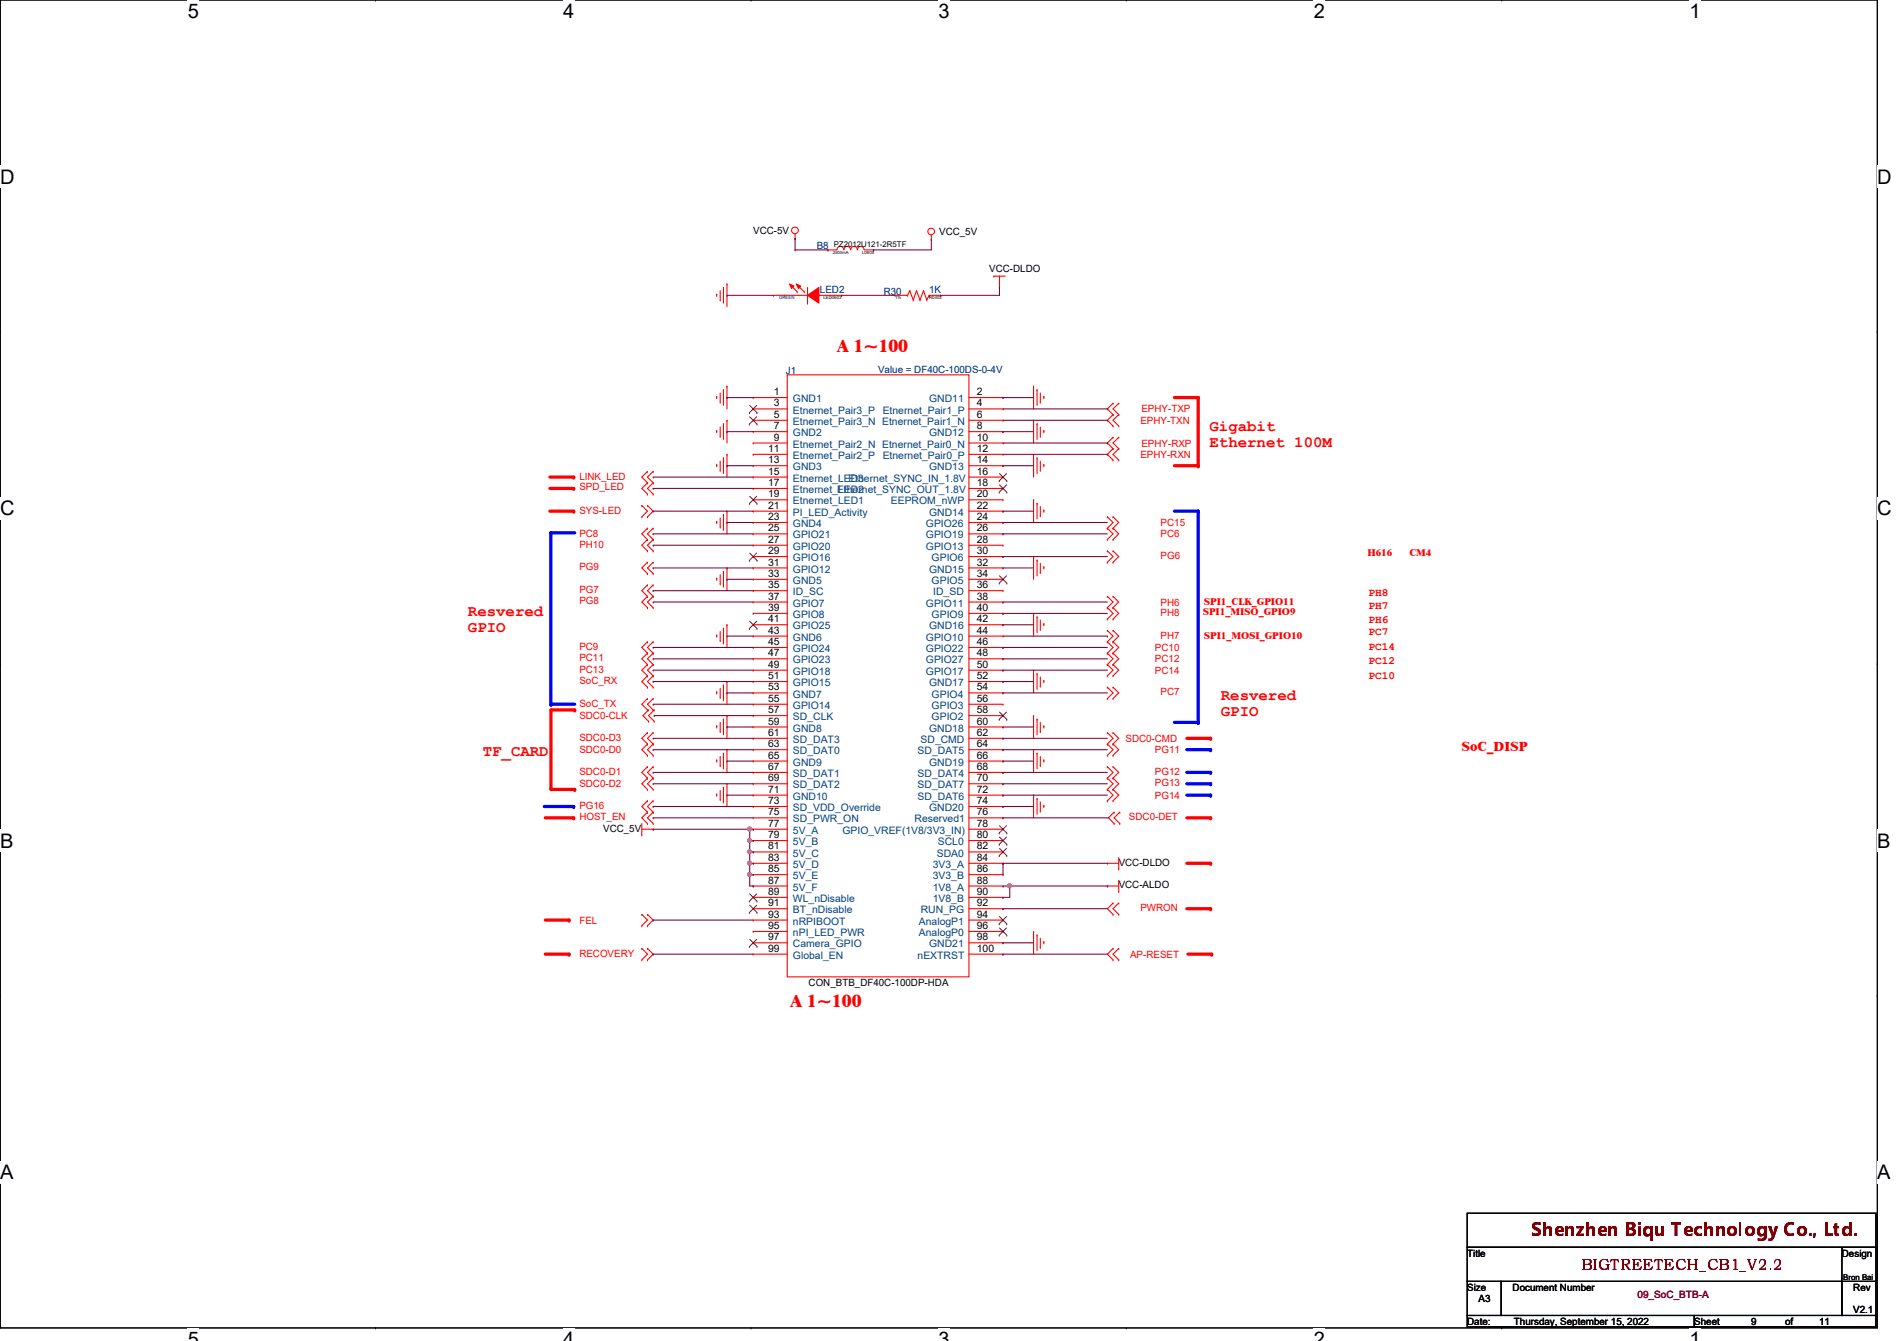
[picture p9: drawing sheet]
<svg xmlns="http://www.w3.org/2000/svg" width="297mm" height="210mm" viewBox="0 0 297 210" stroke-linecap="round" stroke-linejoin="round" font-family="sans-serif">
<path d="M0 0h294v207.9h-294z" fill="none" stroke="#000" stroke-width=".17"/>
<g fill="#fff">
<path d="M29.4 0h1.8v3.5h-1.8z"/>
<path d="M29.4 207.9h1.8v2h-1.8z"/>
</g>
<path d="M58.8 0h.1M58.8 207.9h.1" fill="none" stroke="#000" stroke-width=".17"/>
<g fill="#fff">
<path d="M88.2 0h1.7v3.5h-1.7z"/>
<path d="M88.2 207.9h1.7v2h-1.7z"/>
</g>
<path d="M117.6 0h.1M117.6 207.9h.1" fill="none" stroke="#000" stroke-width=".17"/>
<g fill="#fff">
<path d="M147 0h1.7v3.5h-1.7z"/>
<path d="M147 207.9h1.7v2h-1.7z"/>
</g>
<path d="M176.4 0h.1M176.4 207.9h.1" fill="none" stroke="#000" stroke-width=".17"/>
<g fill="#fff">
<path d="M205.7 0h1.8v3.5h-1.8z"/>
<path d="M205.7 207.9h1.8v2h-1.8z"/>
</g>
<path d="M235.2 0h.1M235.2 207.9h.1" fill="none" stroke="#000" stroke-width=".17"/>
<g fill="#fff">
<path d="M264.5 0h1.8v3.5h-1.8z"/>
<path d="M264.5 207.9h1.8v2h-1.8z"/>
<path d="M0 26h2.3v3.4h-2.3z"/>
<path d="M294 26h2.2v3.4h-2.2z"/>
<path d="M0 77.9h2.3v3.5h-2.3z"/>
<path d="M294 77.9h2.2v3.5h-2.2z"/>
</g>
<path d="M0 51.9h.1M294 51.9h.1" fill="none" stroke="#000" stroke-width=".17"/>
<g fill="#fff">
<path d="M0 129.9h2.1v3.4h-2.1z"/>
<path d="M294 129.9h2v3.4h-2z"/>
</g>
<path d="M0 103.9h.1M294 103.9h.1" fill="none" stroke="#000" stroke-width=".17"/>
<g fill="#fff">
<path d="M0 181.8h2.1v3.5h-2.1z"/>
<path d="M294 181.8h2v3.5h-2z"/>
</g>
<path d="M0 155.9h.1M294 155.9h.1" fill="none" stroke="#000" stroke-width=".17"/>
<path d="M183.9 62.2h3.7" fill="none" stroke="#f00" stroke-width=".51"/>
<circle cx="187.6" cy="62.2" r=".25" fill="#f00"/>
<path d="M187.6 62.2v10.7" fill="none" stroke="#f00" stroke-width=".51"/>
<circle cx="187.6" cy="72.9" r=".25" fill="#f00"/>
<path d="M183.9 72.9h3.7" fill="none" stroke="#f00" stroke-width=".51"/>
<circle cx="187.6" cy="72.9" r=".25" fill="#f00"/>
<path d="M86.1 80h3.7" fill="none" stroke="#f00" stroke-width=".51"/>
<circle cx="89.8" cy="80" r=".25" fill="#f00"/>
<path d="M185.8 128h3.8" fill="none" stroke="#f00" stroke-width=".51"/>
<circle cx="189.6" cy="128" r=".25" fill="#f00"/>
<path d="M86.3 111.1v12.3" fill="none" stroke="#f00" stroke-width=".51"/>
<circle cx="86.3" cy="123.4" r=".25" fill="#f00"/>
<path d="M86.3 111.1h3.7" fill="none" stroke="#f00" stroke-width=".51"/>
<circle cx="90" cy="111.1" r=".25" fill="#f00"/>
<path d="M185.8 115.6h3.8" fill="none" stroke="#f00" stroke-width=".51"/>
<circle cx="189.6" cy="115.6" r=".25" fill="#f00"/>
<path d="M86.3 123.6h3.7" fill="none" stroke="#f00" stroke-width=".51"/>
<circle cx="90" cy="123.6" r=".25" fill="#f00"/>
<path d="M86.1 74.7h3.7" fill="none" stroke="#f00" stroke-width=".51"/>
<circle cx="89.8" cy="74.7" r=".25" fill="#f00"/>
<path d="M86.1 76.5h3.7" fill="none" stroke="#f00" stroke-width=".51"/>
<circle cx="89.8" cy="76.5" r=".25" fill="#f00"/>
<path d="M183.9 80h3.7" fill="none" stroke="#0000a0" stroke-width=".51"/>
<circle cx="187.6" cy="80" r=".25" fill="#0000a0"/>
<path d="M187.6 80v33.1" fill="none" stroke="#00f" stroke-width=".51"/>
<circle cx="187.6" cy="113.1" r=".25" fill="#00f"/>
<path d="M86.3 110.2h3.7" fill="none" stroke="#00f" stroke-width=".51"/>
<circle cx="86.3" cy="110.2" r=".25" fill="#00f"/>
<path d="M86.3 83.4v26.8" fill="none" stroke="#00f" stroke-width=".51"/>
<circle cx="86.3" cy="83.4" r=".25" fill="#00f"/>
<path d="M86.3 83.4h3.7" fill="none" stroke="#00f" stroke-width=".51"/>
<circle cx="86.3" cy="83.4" r=".25" fill="#00f"/>
<path d="M85.4 128h4.4" fill="none" stroke="#f00" stroke-width=".51"/>
<circle cx="89.8" cy="128" r=".25" fill="#f00"/>
<path d="M183.9 113.1h3.7" fill="none" stroke="#00f" stroke-width=".51"/>
<circle cx="187.6" cy="113.1" r=".25" fill="#00f"/>
<path d="M185.8 142.2h3.8" fill="none" stroke="#f00" stroke-width=".51"/>
<circle cx="189.6" cy="142.2" r=".25" fill="#f00"/>
<path d="M185.8 135.1h3.8" fill="none" stroke="#f00" stroke-width=".51"/>
<circle cx="189.6" cy="135.1" r=".25" fill="#f00"/>
<path d="M85.4 144h3.7" fill="none" stroke="#f00" stroke-width=".51"/>
<circle cx="89.1" cy="144" r=".25" fill="#f00"/>
<path d="M85.4 149.4h3.7" fill="none" stroke="#f00" stroke-width=".51"/>
<circle cx="89.1" cy="149.4" r=".25" fill="#f00"/>
<path d="M85.2 126.2h4.6" fill="none" stroke="#00f" stroke-width=".51"/>
<circle cx="89.8" cy="126.2" r=".25" fill="#00f"/>
<path d="M185.8 117.3h3.8" fill="none" stroke="#00f" stroke-width=".51"/>
<circle cx="189.6" cy="117.3" r=".25" fill="#00f"/>
<path d="M185.8 120.9h3.8" fill="none" stroke="#00f" stroke-width=".51"/>
<circle cx="189.6" cy="120.9" r=".25" fill="#00f"/>
<path d="M185.8 122.7h3.8" fill="none" stroke="#00f" stroke-width=".51"/>
<circle cx="189.6" cy="122.7" r=".25" fill="#00f"/>
<path d="M185.8 124.5h3.8" fill="none" stroke="#00f" stroke-width=".51"/>
<circle cx="189.6" cy="124.5" r=".25" fill="#00f"/>
<path d="M186 149.4h3.7" fill="none" stroke="#f00" stroke-width=".51"/>
<circle cx="189.7" cy="149.4" r=".25" fill="#f00"/>
<g fill="none" stroke="#f00" stroke-width=".17">
<path d="M124.5 37.3h.1M124.5 36.6v.7M129.7 39.1h.1M132.1 39.1a.53 .53 0 0 0-.5-.6 .53 .53 0 0 0-.5 .6h-1.4M133.2 39.1a.51 .51 0 0 0-.6-.5 .51 .51 0 0 0-.4 .5M134.2 39.1a.51 .51 0 0 0-.5-.5 .51 .51 0 0 0-.5 .5M135.3 39.1a.51 .51 0 0 0-.5-.5 .51 .51 0 0 0-.5 .5M135.3 39.1h1.5M136.8 39.1h.1M145.8 37.5h.1M145.8 36.8v.7M112.2 46.1h.1"/>
<path d="M112.2 46.1v.3M112.8 46.9h.1M112.8 45.5v1.4M113.3 45h.1M113.3 45v2.5M113.8 44.4h.1M113.8 44.4v3.6M123.3 58.7h28.4v94.2h-28.4zM126.4 47.5h.1M126.4 45v2.5M140.2 46.2h.1M140.2 46.2h1.9"/>
<path d="M142.1 46.2h.1M142.4 45.5h.1M142.4 45.5l-.3 .7M142.4 45.5l.6 1.4M143 46.9h.1M143.5 45.5h.1M143.5 45.5l-.5 1.4M143.5 45.5l.6 1.4M144.1 46.9h.1M144.6 45.5h.1M144.6 45.5l-.5 1.4M144.6 45.5l.5 1.4"/>
<path d="M145.1 46.9h.1M145.5 46.2h.1M145.5 46.2l-.4 .7M145.5 46.2h1.8M147.3 46.2h.1M155.6 43.2h.1M155.6 43.2h1.8M156.5 45h.1M156.5 43.2v1.8M100.5 79.1h.1M100.5 79.1l.9 .9-.9 .9M101.4 79.1h.1"/>
<path d="M101.4 73.8h.1M101.4 75.6h.1M101.4 77.3h.1M101.4 79.1l.9 .9-.9 .9M101.4 73.8l-.9 .9 .9 .9M101.4 75.6l-.9 .9 .9 .8M102.3 73.8h.1M102.3 75.6h.1M102.3 77.3h.1M102.3 73.8l-.9 .9 .9 .9M102.3 75.6l-.9 .9 .9 .8M112.2 62.1h.1"/>
<path d="M112.2 67.4h.1M112.2 72.7h.1M112.2 62.1v.3M112.2 67.4v.3M112.2 72.7v.4M112.8 62.9h.1M112.8 68.3h.1M112.8 73.6h.1M112.8 61.5v1.4M112.8 66.8v1.5M112.8 72.2v1.4M113.3 61h.1"/>
<path d="M113.3 66.3h.1M113.3 71.7h.1M113.3 61v2.5M113.3 66.3v2.5M113.3 71.7v2.4M113.8 60.5h.1M113.8 65.8h.1M113.8 71.1h.1M113.8 60.5v3.5M113.8 65.8v3.5M113.8 71.1v3.6M117.9 78.2h.1"/>
<path d="M117.9 76.5h.1M117.9 74.7h.1M117.9 72.9h.1M117.9 71.1h.1M117.9 69.3h.1M117.9 67.6h.1M117.9 65.8h.1M117.9 64h.1M117.9 62.2h.1M117.9 78.2h5.4M117.9 76.5h5.4M117.9 74.7h5.4"/>
<path d="M117.9 72.9h5.4M117.9 71.1h5.4M117.9 69.3h5.4M117.9 67.6h5.4M117.9 65.8h5.4M117.9 64h5.4M117.9 62.2h5.4M151.7 78.2h5.4M151.7 76.5h5.4M151.7 74.7h5.4M151.7 72.9h5.4M151.7 71.1h5.4"/>
<path d="M151.7 69.3h5.4M151.7 67.6h5.4M151.7 65.8h5.4M151.7 64h5.4M151.7 62.2h5.4M157.1 78.2h.1M157.1 76.5h.1M157.1 74.7h.1M157.1 72.9h.1M157.1 71.1h.1M157.1 69.3h.1M157.1 67.6h.1"/>
<path d="M157.1 65.8h.1M157.1 64h.1M157.1 62.2h.1M161.8 60.5h.1M161.8 65.8h.1M161.8 71.1h.1M161.8 78.2h.1M161.8 60.5v3.5M161.8 65.8v3.5M161.8 71.1v3.6M161.8 78.2v3.6M162.4 61h.1"/>
<path d="M162.4 66.3h.1M162.4 71.7h.1M162.4 78.8h.1M162.4 61v2.5M162.4 66.3v2.5M162.4 71.7v2.4M162.4 78.8v2.4M162.9 62.9h.1M162.9 68.3h.1M162.9 73.6h.1M162.9 61.5v1.4M162.9 66.8v1.5"/>
<path d="M162.9 72.2v1.4M162.9 79.3v1.4M163.4 62.1h.1M163.4 67.4h.1M163.4 72.7h.1M163.4 79.8h.1M163.4 62.1v.3M163.4 67.4v.3M163.4 72.7v.4M163.4 79.8v.4M174.3 64.9h.1M174.3 63.1h.1"/>
<path d="M174.3 66.7h.1M174.3 70.2h.1M174.3 68.5h.1M174.3 72h.1M174.3 63.1l-.9 .9 .9 .9M174.3 64.9l-.9 .9 .9 .9M174.3 68.5l-.9 .8 .9 .9M174.3 70.2l-.9 .9 .9 .9M175.2 63.1h.1M175.2 64.9h.1M175.2 66.7h.1M175.2 68.5h.1"/>
<path d="M175.2 70.2h.1M175.2 72h.1M175.2 70.2l-.9 .9 .9 .9M175.2 63.1l-.9 .9 .9 .9M175.2 64.9l-.9 .9 .9 .9M175.2 68.5l-.9 .8 .9 .9M100.5 80.9h.1M101.4 84.5h.1M101.4 86.2h.1M101.4 88h.1M101.4 89.8h.1M101.4 80.9h.1"/>
<path d="M101.4 93.3h.1M101.4 95.1h.1M101.4 91.6h.1M101.4 82.7h.1M101.4 84.5l-.9 .8 .9 .9M101.4 88l-.9 .9 .9 .9M101.4 93.3l-.9 .9 .9 .9M101.4 91.6l-.9 .9 .9 .8M101.4 82.7l-.9 .9 .9 .9M102.3 84.5h.1M102.3 86.2h.1M102.3 88h.1"/>
<path d="M102.3 89.8h.1M102.3 93.3h.1M102.3 95.1h.1M102.3 91.6h.1M102.3 82.7h.1M102.3 84.5l-.9 .8 .9 .9M102.3 88l-.9 .9 .9 .9M102.3 93.3l-.9 .9 .9 .9M102.3 91.6l-.9 .9 .9 .8M102.3 82.7l-.9 .9 .9 .9M112.2 81.6h.1M112.2 90.5h.1"/>
<path d="M112.2 99.4h.1M112.2 81.6v.4M112.2 90.5v.3M112.2 99.4v.3M112.8 82.5h.1M112.8 91.4h.1M112.8 81.1v1.4M112.8 90v1.4M112.8 98.8v1.5M113.3 80.6h.1M113.3 89.5h.1M113.3 98.3h.1"/>
<path d="M113.3 80.6v2.4M113.3 89.5v2.4M113.3 98.3v2.5M113.8 80h.1M113.8 88.9h.1M113.8 97.8h.1M113.8 80v3.6M113.8 88.9v3.6M113.8 97.8v3.5M117.9 99.6h.1M117.9 97.8h.1M117.9 96h.1"/>
<path d="M117.9 92.5h.1M117.9 90.7h.1M117.9 88.9h.1M117.9 87.1h.1M117.9 85.3h.1M117.9 83.6h.1M117.9 81.8h.1M117.9 80h.1M117.9 94.2h.1M117.9 99.6h5.4M117.9 97.8h5.4M117.9 96h5.4"/>
<path d="M117.9 92.5h5.4M117.9 90.7h5.4M117.9 88.9h5.4M117.9 87.1h5.4M117.9 85.3h5.4M117.9 83.6h5.4M117.9 81.8h5.4M117.9 80h5.4M117.9 94.2h5.4M151.7 99.6h5.4M151.7 97.8h5.4M151.7 96h5.4"/>
<path d="M151.7 92.5h5.4M151.7 90.7h5.4M151.7 88.9h5.4M151.7 87.1h5.4M151.7 85.3h5.4M151.7 83.6h5.4M151.7 81.8h5.4M151.7 80h5.4M151.7 94.2h5.4M157.1 99.6h.1M157.1 97.8h.1M157.1 96h.1"/>
<path d="M157.1 92.5h.1M157.1 90.7h.1M157.1 88.9h.1M157.1 87.1h.1M157.1 85.3h.1M157.1 83.6h.1M157.1 81.8h.1M157.1 80h.1M157.1 94.2h.1M161.8 87.1h.1M161.8 96h.1M161.8 87.1v3.6"/>
<path d="M161.8 96v3.6M162.4 87.7h.1M162.4 96.6h.1M162.4 87.7v2.4M162.4 96.6v2.4M162.9 80.7h.1M162.9 89.6h.1M162.9 98.5h.1M162.9 88.2v1.4M162.9 97.1v1.4M163.4 88.7h.1M163.4 97.6h.1"/>
<path d="M163.4 88.7v.4M163.4 97.6v.4M173.4 86.2h.1M173.4 88h.1M173.4 93.3h.1M173.4 95.1h.1M173.4 96.9h.1M173.4 82.7h.1M173.4 84.5h.1M173.4 98.7h.1M173.4 80.9h.1M173.4 86.2l.9 .9-.9 .9"/>
<path d="M173.4 93.3l.9 .9-.9 .9M173.4 95.1l.9 .9-.9 .9M173.4 82.7l.9 .9-.9 .9M173.4 98.7l.9 .9-.9 .9M173.4 80.9l.9 .9-.9 .9M174.3 86.2h.1M174.3 88h.1M174.3 93.3h.1M174.3 95.1h.1M174.3 96.9h.1M174.3 82.7h.1M174.3 84.5h.1"/>
<path d="M174.3 98.7h.1M174.3 80.9h.1M174.3 86.2l.9 .9-.9 .9M174.3 93.3l.9 .9-.9 .9M174.3 95.1l.9 .9-.9 .9M174.3 82.7l.9 .9-.9 .9M174.3 98.7l.9 .9-.9 .9M174.3 80.9l.9 .9-.9 .9M101.4 109.3h.1M101.4 111.1h.1M101.4 114.7h.1M101.4 116.5h.1"/>
<path d="M101.4 118.2h.1M101.4 100.5h.1M101.4 102.2h.1M101.4 104h.1M101.4 105.8h.1M101.4 107.6h.1M101.4 109.3l-.9 .9 .9 .9M101.4 114.7l-.9 .9 .9 .9M101.4 116.5l-.9 .8 .9 .9M101.4 100.5l-.9 .8 .9 .9M101.4 102.2l-.9 .9 .9 .9M101.4 104l-.9 .9 .9 .9"/>
<path d="M101.4 105.8l-.9 .9 .9 .9M101.6 111.1h.1M101.6 112.9h.1M101.6 111.1l-.9 .9 .9 .9M102.3 109.3h.1M102.3 111.1h.1M102.3 114.7h.1M102.3 116.5h.1M102.3 118.2h.1M102.3 100.5h.1M102.3 102.2h.1M102.3 104h.1"/>
<path d="M102.3 105.8h.1M102.3 107.6h.1M102.3 109.3l-.9 .9 .9 .9M102.3 114.7l-.9 .9 .9 .9M102.3 116.5l-.9 .8 .9 .9M102.3 100.5l-.9 .8 .9 .9M102.3 102.2l-.9 .9 .9 .9M102.3 104l-.9 .9 .9 .9M102.3 105.8l-.9 .9 .9 .9M102.4 111.1h.1M102.4 112.9h.1M102.4 111.1l-.8 .9 .8 .9"/>
<path d="M112.2 108.3h.1M112.2 113.6h.1M112.2 119h.1M112.2 108.3v.3M112.2 113.6v.4M112.2 119v.3M112.8 100.3h.1M112.8 109.2h.1M112.8 114.5h.1M112.8 119.8h.1M112.8 107.7v1.5M112.8 113.1v1.4"/>
<path d="M112.8 118.4v1.4M113.3 107.2h.1M113.3 112.6h.1M113.3 117.9h.1M113.3 107.2v2.5M113.3 112.6v2.4M113.3 117.9v2.5M113.8 106.7h.1M113.8 112h.1M113.8 117.3h.1M113.8 106.7v3.5M113.8 112v3.6"/>
<path d="M113.8 117.3v3.6M117.9 108.5h.1M117.9 106.7h.1M117.9 104.9h.1M117.9 103.1h.1M117.9 101.3h.1M117.9 110.2h.1M117.9 112h.1M117.9 115.6h.1M117.9 117.3h.1M117.9 119.1h.1M117.9 113.8h.1"/>
<path d="M117.9 108.5h5.4M117.9 106.7h5.4M117.9 104.9h5.4M117.9 103.1h5.4M117.9 101.3h5.4M117.9 110.2h5.4M117.9 112h5.4M117.9 115.6h5.4M117.9 117.3h5.4M117.9 119.1h5.4M117.9 113.8h5.4M151.7 108.5h5.4"/>
<path d="M151.7 106.7h5.4M151.7 104.9h5.4M151.7 103.1h5.4M151.7 101.3h5.4M151.7 110.2h5.4M151.7 112h5.4M151.7 115.6h5.4M151.7 117.3h5.4M151.7 119.1h5.4M151.7 113.8h5.4M157.1 108.5h.1M157.1 106.7h.1"/>
<path d="M157.1 104.9h.1M157.1 103.1h.1M157.1 101.3h.1M157.1 110.2h.1M157.1 112h.1M157.1 113.8h.1M157.1 115.6h.1M157.1 117.3h.1M157.1 119.1h.1M161.8 104.9h.1M161.8 112h.1M161.8 117.3h.1"/>
<path d="M161.8 104.9v3.6M161.8 112v3.6M161.8 117.3v3.6M162.4 105.5h.1M162.4 112.6h.1M162.4 117.9h.1M162.4 105.5v2.4M162.4 112.6v2.4M162.4 117.9v2.5M162.9 107.4h.1M162.9 114.5h.1M162.9 119.8h.1"/>
<path d="M162.9 106v1.4M162.9 113.1v1.4M162.9 118.4v1.4M163.4 106.5h.1M163.4 113.6h.1M163.4 119h.1M163.4 106.5v.3M163.4 113.6v.4M163.4 119v.3M173.4 114.7h.1M173.4 116.5h.1M173.4 100.5h.1"/>
<path d="M173.4 102.2h.1M173.4 104h.1M173.4 105.8h.1M173.4 107.6h.1M173.4 109.3h.1M173.4 118.2h.1M173.4 114.7l.9 .9-.9 .9M173.4 100.5l.9 .8-.9 .9M173.4 102.2l.9 .9-.9 .9M173.4 104l.9 .9-.9 .9M173.4 107.6l.9 .9-.9 .8M173.4 116.5l.9 .8-.9 .9"/>
<path d="M174.3 114.7h.1M174.3 116.5h.1M174.3 100.5h.1M174.3 102.2h.1M174.3 104h.1M174.3 105.8h.1M174.3 107.6h.1M174.3 109.3h.1M174.3 118.2h.1M174.3 114.7l.9 .9-.9 .9M174.3 100.5l.9 .8-.9 .9M174.3 102.2l.9 .9-.9 .9"/>
<path d="M174.3 104l.9 .9-.9 .9M174.3 107.6l.9 .9-.9 .8M174.3 116.5l.9 .8-.9 .9M100.5 130.7h.1M100.5 129.8h1.8M100.5 128.9v1.8M101.4 120h.1M101.4 121.8h.1M101.4 123.6h.1M101.4 127.1h.1M101.4 128.9h.1M101.4 125.3h.1"/>
<path d="M101.4 120l-.9 .9 .9 .9M101.4 121.8l-.9 .9 .9 .9M101.4 127.1l-.9 .9 .9 .9M101.4 125.3l-.9 .9 .9 .9M102.3 129.8h.1M102.3 120h.1M102.3 121.8h.1M102.3 123.6h.1M102.3 127.1h.1M102.3 128.9h.1M102.3 125.3h.1M102.3 120l-.9 .9 .9 .9"/>
<path d="M102.3 121.8l-.9 .9 .9 .9M102.3 127.1l-.9 .9 .9 .9M102.3 125.3l-.9 .9 .9 .9M112.2 124.3h.1M112.2 124.3v.3M112.8 125.2h.1M112.8 123.7v1.5M113.3 123.2h.1M113.3 123.2v2.5M113.8 122.7h.1M113.8 122.7v3.5M117.9 120.9h.1"/>
<path d="M117.9 122.7h.1M117.9 124.5h.1M117.9 126.2h.1M117.9 128h.1M117.9 129.8h.1M117.9 131.6h.1M117.9 133.3h.1M117.9 135.1h.1M117.9 136.9h.1M117.9 138.7h.1M117.9 129.8h5.4M117.9 138.7h5.4"/>
<path d="M117.9 135.1h5.4M117.9 120.9h5.4M117.9 122.7h5.4M117.9 124.5h5.4M117.9 126.2h5.4M117.9 128h5.4M117.9 131.6h5.4M117.9 133.3h5.4M117.9 136.9h5.4M151.7 129.8h5.4M151.7 138.7h5.4M151.7 135.1h5.4"/>
<path d="M151.7 120.9h5.4M151.7 122.7h5.4M151.7 124.5h5.4M151.7 126.2h5.4M151.7 128h5.4M151.7 131.6h5.4M151.7 133.3h5.4M151.7 136.9h5.4M157.1 120.9h.1M157.1 122.7h.1M157.1 124.5h.1M157.1 126.2h.1"/>
<path d="M157.1 128h.1M157.1 129.8h.1M157.1 131.6h.1M157.1 133.3h.1M157.1 135.1h.1M157.1 136.9h.1M157.1 138.7h.1M161.8 124.5h.1M161.8 124.5v3.5M162.4 125h.1M162.4 125v2.5M162.9 127h.1"/>
<path d="M162.9 125.5v1.5M163.4 126.1h.1M163.4 126.1v.3M173.4 138.7h.1M173.4 135.1h.1M173.4 120h.1M173.4 121.8h.1M173.4 123.6h.1M173.4 125.3h.1M173.4 138.7h1.8M173.4 135.1h1.8M173.4 120l.9 .9-.9 .9"/>
<path d="M173.4 121.8l.9 .9-.9 .9M173.4 123.6l.9 .9-.9 .8M174.3 120h.1M174.3 121.8h.1M174.3 123.6h.1M174.3 125.3h.1M174.3 120l.9 .9-.9 .9M174.3 121.8l.9 .9-.9 .9M174.3 123.6l.9 .9-.9 .8M174.5 128.9h.1M174.5 127.1h.1M174.5 127.1l-.9 .9 .9 .9"/>
<path d="M175.2 139.6h.1M175.2 136h.1M175.2 134.2v1.8M175.2 137.8v1.8M175.3 127.1h.1M175.3 128.9h.1M175.3 127.1l-.8 .9 .8 .9M100.5 143.1h.1M100.5 144.9h.1M100.5 148.5h.1M100.5 150.2h.1M100.5 143.1l.9 .9-.9 .9"/>
<path d="M100.5 148.5l.9 .9-.9 .8M101.4 144.9h.1M101.4 143.1h.1M101.4 150.2h.1M101.4 148.5h.1M101.4 143.1l.9 .9-.9 .9M101.4 148.5l.9 .9-.9 .8M117.9 140.5h.1M117.9 142.2h.1M117.9 144h.1M117.9 145.8h.1M117.9 147.6h.1"/>
<path d="M117.9 149.4h.1M117.9 140.5h5.4M117.9 142.2h5.4M117.9 144h5.4M117.9 145.8h5.4M117.9 147.6h5.4M117.9 149.4h5.4M151.7 140.5h5.4M151.7 142.2h5.4M151.7 144h5.4M151.7 145.8h5.4M151.7 147.6h5.4"/>
<path d="M151.7 149.4h5.4M157.1 140.5h.1M157.1 142.2h.1M157.1 144h.1M157.1 145.8h.1M157.1 147.6h.1M157.1 149.4h.1M161.8 145.8h.1M161.8 145.8v3.6M162.4 146.3h.1M162.4 146.3v2.5M162.9 148.3h.1"/>
<path d="M162.9 146.9v1.4M163.4 147.4h.1M163.4 147.4v.3M174.3 143.1h.1M174.3 141.4h.1M174.3 150.2h.1M174.3 148.5h.1M174.3 141.4l-.9 .8 .9 .9M174.3 148.5l-.9 .9 .9 .8M175.2 141.4h.1M175.2 143.1h.1M175.2 148.5h.1"/>
<path d="M175.2 150.2h.1M175.2 141.4l-.9 .8 .9 .9M175.2 148.5l-.9 .9 .9 .8"/>
<circle cx="124.5" cy="36.1" r=".52"/>
<circle cx="145.8" cy="36.2" r=".52"/>
</g>
<path d="M229.7 189.9h64v5.3h-64zM229.7 195.2h64v5.4h-64zM288.4 195.2h.1M288.4 195.2v5.4M229.7 200.6h5.4v5.3h-5.4zM229.7 205.9h35.6v1.8h-35.6zM235.1 200.6h53.3v5.3h-53.3zM265.3 205.9h28.4v1.8h-28.4zM288.4 200.6h5.3v5.3h-5.3z" fill="none" stroke="#000" stroke-width=".17"/>
<g fill="none" stroke="#7f3f00" stroke-width=".16">
<path d="M117.3 78.8h.1M117.3 66.4h.1M117.3 64.6h.1M117.4 77.7l1.1 1.1M117.4 65.2l1.1 1.2M117.4 63.5l1.1 1.1M118.5 77.7l-1.2 1.1M118.5 65.2l-1.2 1.2M118.5 63.5l-1.2 1.1M118.5 78.8h.1M118.5 66.4h.1M118.5 64.6h.1"/>
<path d="M156.5 77h.1M156.5 75.3h.1M156.5 75.9l1.1 1.1M156.5 74.1l1.1 1.2M157.6 75.9l-1.1 1.1M157.6 74.1l-1.1 1.2M157.6 77h.1M157.6 75.3h.1M117.3 98.4h.1M117.3 87.7h.1M117.4 97.2l1.1 1.2M117.4 86.6l1.1 1.1"/>
<path d="M118.5 97.2l-1.2 1.2M118.5 86.6l-1.2 1.1M118.5 98.4h.1M118.5 87.7h.1M156.5 91.3h.1M156.5 90.1l1.1 1.2M157.6 90.1l-1.1 1.2M157.6 91.3h.1M156.5 112.6h.1M156.5 111.5l1.1 1.1M157.6 111.5l-1.1 1.1M157.6 112.6h.1"/>
<path d="M117.4 139.9l1.1 1.2M118.5 139.9l-1.2 1.2M156.5 130.4h.1M156.5 132.2h.1M156.5 133.9h.1M156.5 129.2l1.1 1.2M156.5 131l1.1 1.2M156.5 132.8l1.1 1.1M157.6 129.2l-1.1 1.2M157.6 131l-1.1 1.2M157.6 132.8l-1.1 1.1M157.6 130.4h.1"/>
<path d="M157.6 132.2h.1M157.6 133.9h.1M117.3 141.1h.1M117.3 142.8h.1M117.3 148.2h.1M117.4 141.7l1.1 1.1M117.4 147l1.1 1.2M118.5 141.7l-1.2 1.1M118.5 147l-1.2 1.2M118.5 141.1h.1M118.5 142.8h.1M118.5 148.2h.1"/>
<path d="M156.5 144.6h.1M156.5 146.4h.1M156.5 143.5l1.1 1.1M156.5 145.2l1.1 1.2M157.6 143.5l-1.1 1.1M157.6 145.2l-1.1 1.2M157.6 144.6h.1M157.6 146.4h.1"/>
</g>
<path d="M124.7 44.4l.7 .4-.4 .4z" fill-rule="evenodd" fill="#f00"/>
<path d="M124.7 44.4l.7 .4-.4 .4zM124.8 44.6l1.1 1.1M125.9 45.7h.1M128.2 46.2h.1M128.2 46.2h1.8" fill="none" stroke="#f00" stroke-width=".17"/>
<path d="M126.4 46.2l1.8-1.2v2.5z" fill-rule="evenodd" fill="#f00"/>
<path d="M122.9 46.2h.1M122.9 46.2h3.5M123.8 44.6l1 1.1M124.8 45.7h.1M126.4 46.2l1.8-1.2v2.5z" fill="none" stroke="#f00" stroke-width=".17"/>
<path d="M123.6 44.4l.7 .4-.4 .4z" fill-rule="evenodd" fill="#f00"/>
<path d="M121.1 46.2h.1M121.1 46.2h1.8M123.6 44.4l.7 .4-.4 .4zM130 46.2h1.8M131.8 46.2h.1" fill="none" stroke="#f00" stroke-width=".17"/>
<g fill="none" stroke="#7f003f" stroke-width=".17">
<path d="M157.1 67.6h.1M157.1 72.9h.1M157.1 64h16.3M157.1 65.8h16.3M157.1 67.6h4.7M157.1 69.3h16.3M157.1 71.1h16.3M157.1 72.9h4.7M173.4 64h.1M173.4 65.8h.1M173.4 69.3h.1M173.4 71.1h.1"/>
<path d="M157.1 80h.1M157.1 87.1h.1M157.1 88.9h.1M157.1 94.2h.1M157.1 97.8h.1M157.1 80h4.7M157.1 87.1h16.3M157.1 88.9h4.7M157.1 94.2h16.3M157.1 97.8h4.7M157.1 106.7h.1M157.1 113.8h.1"/>
<path d="M157.1 115.6h.1M157.1 119.1h.1M157.1 106.7h4.7M157.1 113.8h4.7M157.1 115.6h16.3M157.1 119.1h4.7M117.4 129.8h.1M117.4 131.6h.1M117.4 129.8v3.5M117.4 131.6h.5M117.4 129.8h.5M117.9 131.6h.1"/>
<path d="M117.9 129.8h.1M157.1 126.2h.1M157.1 128h.1M157.1 138.7h.1M157.1 135.1h.1M157.1 126.2h4.7M157.1 128h16.5M157.1 138.7h1M157.1 135.1v1.8M157.1 135.1h16.3M158.1 138.7h.1M158.1 138.7v1.8h-1"/>
<path d="M157.1 140.5h.1M157.1 147.6h.1M157.1 147.6h4.7"/>
</g>
<circle cx="117.4" cy="133.3" r=".32" fill="#f0f"/>
<circle cx="117.4" cy="133.3" r=".32" fill="none" stroke="#f0f" stroke-width=".17"/>
<circle cx="117.4" cy="131.5" r=".32" fill="#f0f"/>
<circle cx="117.4" cy="131.5" r=".32" fill="none" stroke="#f0f" stroke-width=".17"/>
<path d="M117.4 133.3h.1M117.4 133.3h.5M117.4 133.3v1.8h.5M117.9 133.3h.1M117.9 135.1h.1" fill="none" stroke="#7f003f" stroke-width=".17"/>
<circle cx="117.4" cy="135.1" r=".32" fill="#f0f"/>
<circle cx="117.4" cy="135.1" r=".32" fill="none" stroke="#f0f" stroke-width=".17"/>
<path d="M117.4 135.1h.1M117.4 135.1v1.8" fill="none" stroke="#7f003f" stroke-width=".17"/>
<circle cx="117.4" cy="136.9" r=".32" fill="#f0f"/>
<circle cx="117.4" cy="136.9" r=".32" fill="none" stroke="#f0f" stroke-width=".17"/>
<g fill="none" stroke="#7f003f" stroke-width=".17">
<path d="M124.5 39.1h.1M124.5 37.3h.1M124.5 39.1h5.2M124.5 37.3v1.8M136.8 39.1h.1M145.8 37.5h.1M145.8 37.5v1.6h-9M113.8 46.2h.1M113.8 46.2h7.3M156.5 45h.1M156.5 45v1.2M102.3 74.7h.1"/>
<path d="M102.3 76.5h.1M102.3 74.7h15.6M102.3 76.5h15.6M113.8 62.2h.1M113.8 67.6h.1M113.8 72.9h.1M113.8 62.2h4.1M113.8 67.6h4.1M113.8 72.9h4.1M102.3 80h.1M102.3 85.3h.1M102.3 88.9h.1"/>
<path d="M102.3 80h15.6M102.3 85.3h15.6M102.3 88.9h15.6M113.8 81.8h.1M113.8 90.7h.1M113.8 99.6h.1M113.8 81.8h4.1M113.8 90.7h4.1M113.8 99.6h4.1M102.3 110.2h.1M102.3 115.6h.1M102.3 117.3h.1"/>
<path d="M102.3 110.2h15.6M102.3 115.6h15.6M102.3 117.3h15.6M102.4 112h.1M102.4 112h15.5M113.8 108.5h.1M113.8 113.8h.1M113.8 119.1h.1M113.8 108.5h4.1M113.8 113.8h4.1M113.8 119.1h4.1M102.3 120.9h.1"/>
<path d="M102.3 122.7h.1M102.3 129.8h.1M102.3 120.9h15.6M102.3 122.7h15.6M102.3 129.8h15.1M113.8 124.5h.1M113.8 124.5h4.1M117.4 136.9h.1M117.4 136.9h.5M117.4 136.9v1.8h.5M117.9 136.9h.1M117.9 138.7h.1"/>
</g>
<circle cx="117.4" cy="129.8" r=".32" fill="#f0f"/>
<circle cx="117.4" cy="129.8" r=".32" fill="none" stroke="#f0f" stroke-width=".17"/>
<g fill="none" stroke="#7f003f" stroke-width=".17">
<path d="M131.8 46.2h.1M131.8 46.2h8.4M147.3 46.2h.1M147.3 46.2h9.2M157.1 62.2h.1M157.1 62.2h4.7M102.3 94.2h.1M102.3 92.5h.1M102.3 83.6h.1M102.3 94.2h15.6M102.3 92.5h15.6M102.3 83.6h15.6"/>
<path d="M157.1 96h.1M157.1 83.6h.1M157.1 96h16.3M157.1 99.6h16.3M157.1 83.6h16.3M173.4 99.6h.1M102.3 101.3h.1M102.3 103.1h.1M102.3 104.9h.1M102.3 106.7h.1M102.3 101.3h15.6M102.3 103.1h15.6"/>
<path d="M102.3 104.9h15.6M102.3 106.7h15.6M157.1 101.3h.1M157.1 103.1h.1M157.1 104.9h.1M157.1 108.5h.1M157.1 117.3h.1M157.1 101.3h16.3M157.1 103.1h16.3M157.1 104.9h16.3M157.1 108.5h16.3M157.1 117.3h16.3"/>
<path d="M102.3 128h.1M102.3 126.2h.1M102.3 128h15.6M102.3 126.2h15.6M157.1 120.9h.1M157.1 122.7h.1M157.1 124.5h.1M157.1 120.9h16.3M157.1 122.7h16.3M157.1 124.5h16.3M158.1 138.7h15.3M173.4 138.7h.1"/>
<path d="M102.3 144h.1M102.3 149.4h.1M102.3 144h15.6M102.3 149.4h15.6M157.1 142.2h.1M157.1 149.4h.1M157.1 149.4h16.3M157.1 142.2h16.3"/>
</g>
<circle cx="158.1" cy="138.7" r=".33" fill="#f0f"/>
<circle cx="158.1" cy="138.7" r=".33" fill="none" stroke="#f0f" stroke-width=".17"/>
<path d="M157.1 81.8h.1M157.1 81.8h16.3" fill="none" stroke="#7f003f" stroke-width=".17"/>
<circle cx="117.4" cy="133.3" r=".32" fill="#f0f"/>
<circle cx="117.4" cy="133.3" r=".32" fill="none" stroke="#f0f" stroke-width=".17"/>
<circle cx="117.4" cy="131.5" r=".32" fill="#f0f"/>
<circle cx="117.4" cy="131.5" r=".32" fill="none" stroke="#f0f" stroke-width=".17"/>
<circle cx="117.4" cy="135.1" r=".32" fill="#f0f"/>
<circle cx="117.4" cy="135.1" r=".32" fill="none" stroke="#f0f" stroke-width=".17"/>
<circle cx="117.4" cy="136.9" r=".32" fill="#f0f"/>
<circle cx="117.4" cy="136.9" r=".32" fill="none" stroke="#f0f" stroke-width=".17"/>
<circle cx="117.4" cy="129.8" r=".32" fill="#f0f"/>
<circle cx="117.4" cy="129.8" r=".32" fill="none" stroke="#f0f" stroke-width=".17"/>
<circle cx="158.1" cy="138.7" r=".33" fill="#f0f"/>
<circle cx="158.1" cy="138.7" r=".33" fill="none" stroke="#f0f" stroke-width=".17"/>
<g font-size="3.1">
<text x="29.4" y="2.8">5</text>
<text x="88.2" y="2.8">4</text>
<text x="147" y="2.8">3</text>
<text x="205.7" y="2.8">2</text>
<text x="264.5" y="2.8">1</text>
<text x="0" y="28.7">D</text>
<text x="294" y="28.7">D</text>
<text x="0" y="80.7">C</text>
<text x="294" y="80.7">C</text>
<text x="0" y="132.7">B</text>
<text x="294" y="132.7">B</text>
<text x="0" y="184.6">A</text>
<text x="294" y="184.6">A</text>
<text x="29.4" y="210.7">5</text>
<text x="88.2" y="210.7">4</text>
<text x="147" y="210.7">3</text>
<text x="205.7" y="210.7">2</text>
<text x="264.5" y="210.7">1</text>
</g>
<g font-size="2.8" fill="#f00">
<text x="131.1" y="55">A 1~100</text>
<text x="123.8" y="157.6">A 1~100</text>
</g>
<text font-size="2.8" fill="#7f0000" x="239.7" y="193.4">Shenzhen Biqu Technology Co., Ltd.</text>
<g font-size="2.5" fill="#f00">
<text x="189.4" y="67.4">Gigabit</text>
<text x="189.4" y="69.9">Ethernet 100M</text>
<text x="73.3" y="96.4">Resvered</text>
<text x="73.3" y="98.8">GPIO</text>
<text x="191.2" y="109.6">Resvered</text>
<text x="191.2" y="112">GPIO</text>
<text x="75.6" y="118.3">TF_CARD</text>
</g>
<text font-size="2.4" fill="#7f0000" x="247.5" y="198.7">BIGTREETECH_CB1_V2.2</text>
<text font-size="2.1" fill="#f00" x="228.9" y="117.5">SoC_DISP</text>
<g font-size="1.7" fill="#f00">
<text x="214.3" y="95.4">PH7</text>
<text x="214.3" y="93.2">PH8</text>
<text x="214.3" y="97.5">PH6</text>
<text x="214.3" y="101.8">PC14</text>
<text x="214.3" y="99.4">PC7</text>
<text x="214.3" y="103.9">PC12</text>
<text x="214.3" y="106.2">PC10</text>
</g>
<g font-size="1.6">
<text x="117.9" y="36.7">VCC-5V</text>
<text x="147.1" y="36.8">VCC_5V</text>
<text x="154.9" y="42.5">VCC-DLDO</text>
<text x="121.2" y="65.4">5</text>
<text x="121.2" y="63.6">3</text>
<text x="121.2" y="61.8">1</text>
<text x="152.9" y="65.4">6</text>
<text x="152.9" y="63.6">4</text>
<text x="152.9" y="61.8">2</text>
<text x="120.3" y="70.7">11</text>
<text x="121.2" y="69">9</text>
<text x="121.2" y="67.2">7</text>
<text x="152.9" y="70.7">12</text>
<text x="152.9" y="69">10</text>
<text x="152.9" y="67.2">8</text>
<text x="120.3" y="77.9">19</text>
<text x="120.3" y="76.1">17</text>
<text x="120.3" y="74.3">15</text>
<text x="120.3" y="72.5">13</text>
<text x="152.9" y="77.9">20</text>
<text x="152.9" y="76.1">18</text>
<text x="152.9" y="74.3">16</text>
<text x="152.9" y="72.5">14</text>
<text x="120.3" y="83.2">25</text>
<text x="120.3" y="81.4">23</text>
<text x="120.3" y="79.6">21</text>
<text x="152.9" y="83.2">26</text>
<text x="152.9" y="81.4">24</text>
<text x="152.9" y="79.6">22</text>
<text x="120.3" y="88.5">31</text>
<text x="120.3" y="86.7">29</text>
<text x="120.3" y="85">27</text>
<text x="152.9" y="88.5">32</text>
<text x="152.9" y="86.7">30</text>
<text x="152.9" y="85">28</text>
<text x="120.3" y="95.6">39</text>
<text x="120.3" y="92.1">35</text>
<text x="120.3" y="90.3">33</text>
<text x="120.3" y="93.9">37</text>
<text x="152.9" y="95.6">40</text>
<text x="152.9" y="92.1">36</text>
<text x="152.9" y="90.3">34</text>
<text x="152.9" y="93.9">38</text>
<text x="120.3" y="101">45</text>
<text x="120.3" y="99.2">43</text>
<text x="120.3" y="97.4">41</text>
<text x="152.9" y="101">46</text>
<text x="152.9" y="99.2">44</text>
<text x="152.9" y="97.4">42</text>
<text x="120.3" y="106.3">51</text>
<text x="120.3" y="104.5">49</text>
<text x="120.3" y="102.7">47</text>
<text x="152.9" y="106.3">52</text>
<text x="152.9" y="104.5">50</text>
<text x="152.9" y="102.7">48</text>
<text x="120.3" y="108.1">53</text>
<text x="120.3" y="109.9">55</text>
<text x="120.3" y="111.6">57</text>
<text x="120.3" y="113.4">59</text>
<text x="152.9" y="108.1">54</text>
<text x="152.9" y="109.9">56</text>
<text x="152.9" y="111.6">58</text>
<text x="152.9" y="113.4">60</text>
<text x="120.3" y="115.2">61</text>
<text x="120.3" y="117">63</text>
<text x="120.3" y="118.7">65</text>
<text x="152.9" y="115.2">62</text>
<text x="152.9" y="117">64</text>
<text x="152.9" y="118.7">66</text>
<text x="120.3" y="120.5">67</text>
<text x="120.3" y="122.3">69</text>
<text x="120.3" y="124.1">71</text>
<text x="120.3" y="125.9">73</text>
<text x="152.9" y="120.5">68</text>
<text x="152.9" y="122.3">70</text>
<text x="152.9" y="124.1">72</text>
<text x="152.9" y="125.9">74</text>
<text x="94.4" y="130.2">VCC_5V</text>
<text x="120.3" y="127.6">75</text>
<text x="120.3" y="129.4">77</text>
<text x="120.3" y="131.2">79</text>
<text x="152.9" y="127.6">76</text>
<text x="152.9" y="129.4">78</text>
<text x="152.9" y="131.2">80</text>
<text x="120.3" y="133">81</text>
<text x="120.3" y="134.7">83</text>
<text x="120.3" y="136.5">85</text>
<text x="152.9" y="133">82</text>
<text x="152.9" y="134.7">84</text>
<text x="152.9" y="136.5">86</text>
<text x="175.2" y="135.5">VCC-DLDO</text>
<text x="120.3" y="138.3">87</text>
<text x="120.3" y="140.1">89</text>
<text x="120.3" y="141.9">91</text>
<text x="120.3" y="143.6">93</text>
<text x="152.9" y="138.3">88</text>
<text x="152.9" y="140.1">90</text>
<text x="152.9" y="141.9">92</text>
<text x="152.9" y="143.6">94</text>
<text x="175.2" y="139.1">VCC-ALDO</text>
<text x="120.3" y="145.4">95</text>
<text x="120.3" y="147.2">97</text>
<text x="120.3" y="149">99</text>
<text x="152.9" y="145.4">96</text>
<text x="152.9" y="147.2">98</text>
<text x="152.9" y="149">100</text>
<text x="126.6" y="154.3">CON_BTB_DF40C-100DP-HDA</text>
<text x="229.7" y="196.7">Title</text>
<text x="288.4" y="196.7">Design</text>
<text x="229.7" y="202">Size</text>
<text x="231.5" y="203.8">A3</text>
<text x="236.9" y="202">Document Number</text>
<text x="290.2" y="202">Rev</text>
<text x="229.7" y="207.3">Date:</text>
<text x="237.1" y="207.3">Thursday, September 15, 2022</text>
<text x="265.3" y="207.3">Sheet</text>
<text x="274.2" y="207.3">9</text>
<text x="279.5" y="207.3">of</text>
<text x="284.9" y="207.3">11</text>
<text x="290.2" y="205.6">V2.1</text>
</g>
<g font-size="1.6" fill="#00007f">
<text x="127.9" y="38.9">B8</text>
<text x="128.4" y="45.9">LED2</text>
<text x="138.4" y="46.2">R30</text>
<text x="145.5" y="45.9">1K</text>
<text x="123.1" y="58.5">J1</text>
<text x="137.5" y="58.3">Value = DF40C-100DS-0-4V</text>
</g>
<g font-size="1.6" fill="#003f7f">
<text x="124.2" y="64.7">Etnernet_Pair3_P</text>
<text x="124.2" y="62.9">GND1</text>
<text x="138.2" y="64.7">Etnernet_Pair1_P</text>
<text x="145.5" y="62.9">GND11</text>
<text x="124.2" y="71.8">Etnernet_Pair2_P</text>
<text x="124.2" y="70.1">Etnernet_Pair2_N Etnernet_Pair0_N</text>
<text x="124.2" y="68.3">GND2</text>
<text x="124.2" y="66.5">Etnernet_Pair3_N Etnernet_Pair1_N</text>
<text x="138.2" y="71.8">Etnernet_Pair0_P</text>
<text x="145.5" y="68.3">GND12</text>
<text x="124.2" y="77.2">Etnernet_LED2</text>
<text x="124.2" y="75.4">Etnernet_LED3</text>
<text x="124.2" y="73.6">GND3</text>
<text x="131.1" y="77.2">Ethernet_SYNC_OUT_1.8V</text>
<text x="132.8" y="75.4">Ethernet_SYNC_IN_1.8V</text>
<text x="145.5" y="73.6">GND13</text>
<text x="124.2" y="82.5">GND4</text>
<text x="124.2" y="80.7">PI_LED_Activity</text>
<text x="124.2" y="79">Etnernet_LED1</text>
<text x="139.5" y="79">EEPROM_nWP</text>
<text x="145" y="82.5">GPIO26</text>
<text x="145.5" y="80.7">GND14</text>
<text x="124.2" y="89.6">GPIO12</text>
<text x="124.2" y="87.8">GPIO16</text>
<text x="124.2" y="86.1">GPIO20</text>
<text x="124.2" y="84.3">GPIO21</text>
<text x="145" y="86.1">GPIO13</text>
<text x="145" y="84.3">GPIO19</text>
<text x="145.5" y="89.6">GND15</text>
<text x="145.9" y="87.8">GPIO6</text>
<text x="124.2" y="93.2">ID_SC</text>
<text x="124.2" y="91.4">GND5</text>
<text x="124.2" y="95">GPIO7</text>
<text x="145" y="95">GPIO11</text>
<text x="145.9" y="91.4">GPIO5</text>
<text x="146.1" y="93.2">ID_SD</text>
<text x="124.2" y="100.3">GND6</text>
<text x="124.2" y="98.5">GPIO25</text>
<text x="124.2" y="96.7">GPIO8</text>
<text x="145" y="100.3">GPIO10</text>
<text x="145.5" y="98.5">GND16</text>
<text x="145.9" y="96.7">GPIO9</text>
<text x="124.2" y="107.4">GPIO15</text>
<text x="124.2" y="105.6">GPIO18</text>
<text x="124.2" y="103.8">GPIO23</text>
<text x="124.2" y="102.1">GPIO24</text>
<text x="145" y="105.6">GPIO17</text>
<text x="145" y="103.8">GPIO27</text>
<text x="145" y="102.1">GPIO22</text>
<text x="145.5" y="107.4">GND17</text>
<text x="124.2" y="109.2">GND7</text>
<text x="124.2" y="111">GPIO14</text>
<text x="124.2" y="112.7">SD_CLK</text>
<text x="145.9" y="109.2">GPIO4</text>
<text x="145.9" y="111">GPIO3</text>
<text x="145.9" y="112.7">GPIO2</text>
<text x="124.2" y="116.3">SD_DAT3</text>
<text x="124.2" y="118.1">SD_DAT0</text>
<text x="124.2" y="119.8">GND9</text>
<text x="124.2" y="114.5">GND8</text>
<text x="143.7" y="118.1">SD_DAT5</text>
<text x="144.1" y="116.3">SD_CMD</text>
<text x="145.5" y="114.5">GND18</text>
<text x="145.5" y="119.8">GND19</text>
<text x="124.2" y="121.6">SD_DAT1</text>
<text x="124.2" y="123.4">SD_DAT2</text>
<text x="124.2" y="125.2">GND10</text>
<text x="143.7" y="121.6">SD_DAT4</text>
<text x="143.7" y="123.4">SD_DAT7</text>
<text x="143.7" y="125.2">SD_DAT6</text>
<text x="124.2" y="127">SD_VDD_Override</text>
<text x="124.2" y="128.7">SD_PWR_ON</text>
<text x="124.2" y="130.5">5V_A</text>
<text x="131.9" y="130.5">GPIO_VREF(1V8/3V3_IN)</text>
<text x="143.2" y="128.7">Reserved1</text>
<text x="145.5" y="127">GND20</text>
<text x="124.2" y="132.3">5V_B</text>
<text x="124.2" y="134.1">5V_C</text>
<text x="124.2" y="135.8">5V_D</text>
<text x="124.2" y="137.6">5V_E</text>
<text x="146" y="135.8">3V3_A</text>
<text x="146" y="137.6">3V3_B</text>
<text x="146.7" y="134.1">SDA0</text>
<text x="146.9" y="132.3">SCL0</text>
<text x="124.2" y="139.4">5V_F</text>
<text x="124.2" y="141.2">WL_nDisable</text>
<text x="124.2" y="143">BT_nDisable</text>
<text x="144.2" y="143">RUN_PG</text>
<text x="146" y="139.4">1V8_A</text>
<text x="146" y="141.2">1V8_B</text>
<text x="124.2" y="144.7">nRPIBOOT</text>
<text x="124.2" y="146.5">nPI_LED_PWR</text>
<text x="124.2" y="148.3">Camera_GPIO</text>
<text x="143.9" y="144.7">AnalogP1</text>
<text x="143.9" y="146.5">AnalogP0</text>
<text x="145.5" y="148.3">GND21</text>
<text x="124.2" y="150.1">Global_EN</text>
<text x="143.7" y="150.1">nEXTRST</text>
</g>
<g font-size="1.6" fill="#f00">
<text x="178.7" y="64.6">EPHY-TXP</text>
<text x="178.6" y="66.3">EPHY-TXN</text>
<text x="178.6" y="71.7">EPHY-RXN</text>
<text x="178.7" y="69.9">EPHY-RXP</text>
<text x="90.7" y="75.1">LINK_LED</text>
<text x="90.7" y="76.7">SPD_LED</text>
<text x="90.7" y="80.4">SYS-LED</text>
<text x="181.7" y="82.3">PC15</text>
<text x="90.7" y="85.7">PH10</text>
<text x="90.7" y="89.3">PG9</text>
<text x="90.7" y="84.1">PC8</text>
<text x="181.7" y="87.5">PG6</text>
<text x="181.7" y="84.1">PC6</text>
<text x="214.1" y="87">H616</text>
<text x="220.7" y="87">CM4</text>
<text x="90.7" y="94.6">PG8</text>
<text x="90.7" y="92.8">PG7</text>
<text x="181.7" y="94.8">PH6</text>
<text x="188.5" y="94.7">SPI1_CLK_GPIO11</text>
<text x="90.7" y="101.7">PC9</text>
<text x="180.8" y="101.9">PC10</text>
<text x="181.7" y="96.4">PH8</text>
<text x="181.7" y="99.9">PH7</text>
<text x="188.3" y="96.3">SPI1_MISO_GPIO9</text>
<text x="188.5" y="100">SPI1_MOSI_GPIO10</text>
<text x="90.7" y="103.5">PC11</text>
<text x="90.7" y="105.3">PC13</text>
<text x="90.7" y="107.1">SoC_RX</text>
<text x="180.8" y="103.7">PC12</text>
<text x="180.8" y="105.5">PC14</text>
<text x="90.7" y="112.6">SDC0-CLK</text>
<text x="90.7" y="110.6">SoC_TX</text>
<text x="181.7" y="108.8">PC7</text>
<text x="90.7" y="116">SDC0-D3</text>
<text x="90.7" y="117.9">SDC0-D0</text>
<text x="176.2" y="116.1">SDC0-CMD</text>
<text x="180.8" y="117.9">PG11</text>
<text x="90.7" y="121.3">SDC0-D1</text>
<text x="90.7" y="123.2">SDC0-D2</text>
<text x="180.8" y="121.3">PG12</text>
<text x="180.8" y="123.1">PG13</text>
<text x="180.8" y="125">PG14</text>
<text x="90.7" y="128.4">HOST_EN</text>
<text x="90.7" y="126.6">PG16</text>
<text x="176.8" y="128.4">SDC0-DET</text>
<text x="178.6" y="142.6">PWRON</text>
<text x="90.7" y="144.6">FEL</text>
<text x="90.7" y="149.7">RECOVERY</text>
<text x="177" y="149.9">AP-RESET</text>
</g>
<text font-size="1.6" fill="#7f003f" x="256.4" y="203.2">09_SoC_BTB-A</text>
<g font-size="1.2">
<text x="130.6" y="38.7">PZ2012U121-2R5TF</text>
<text x="288.6" y="200.3">Bron Bai</text>
</g>
<g font-size=".7">
<text x="130.4" y="39.8">2500mA</text>
<text x="135" y="39.8">L0805</text>
<text x="128.9" y="46.9">LED0603</text>
<text x="140.2" y="46.9">1%</text>
<text x="145.5" y="46.9">R0402</text>
</g>
<text font-size=".7" fill="#00007f" x="122" y="46.9">GREEN</text>
</svg>
